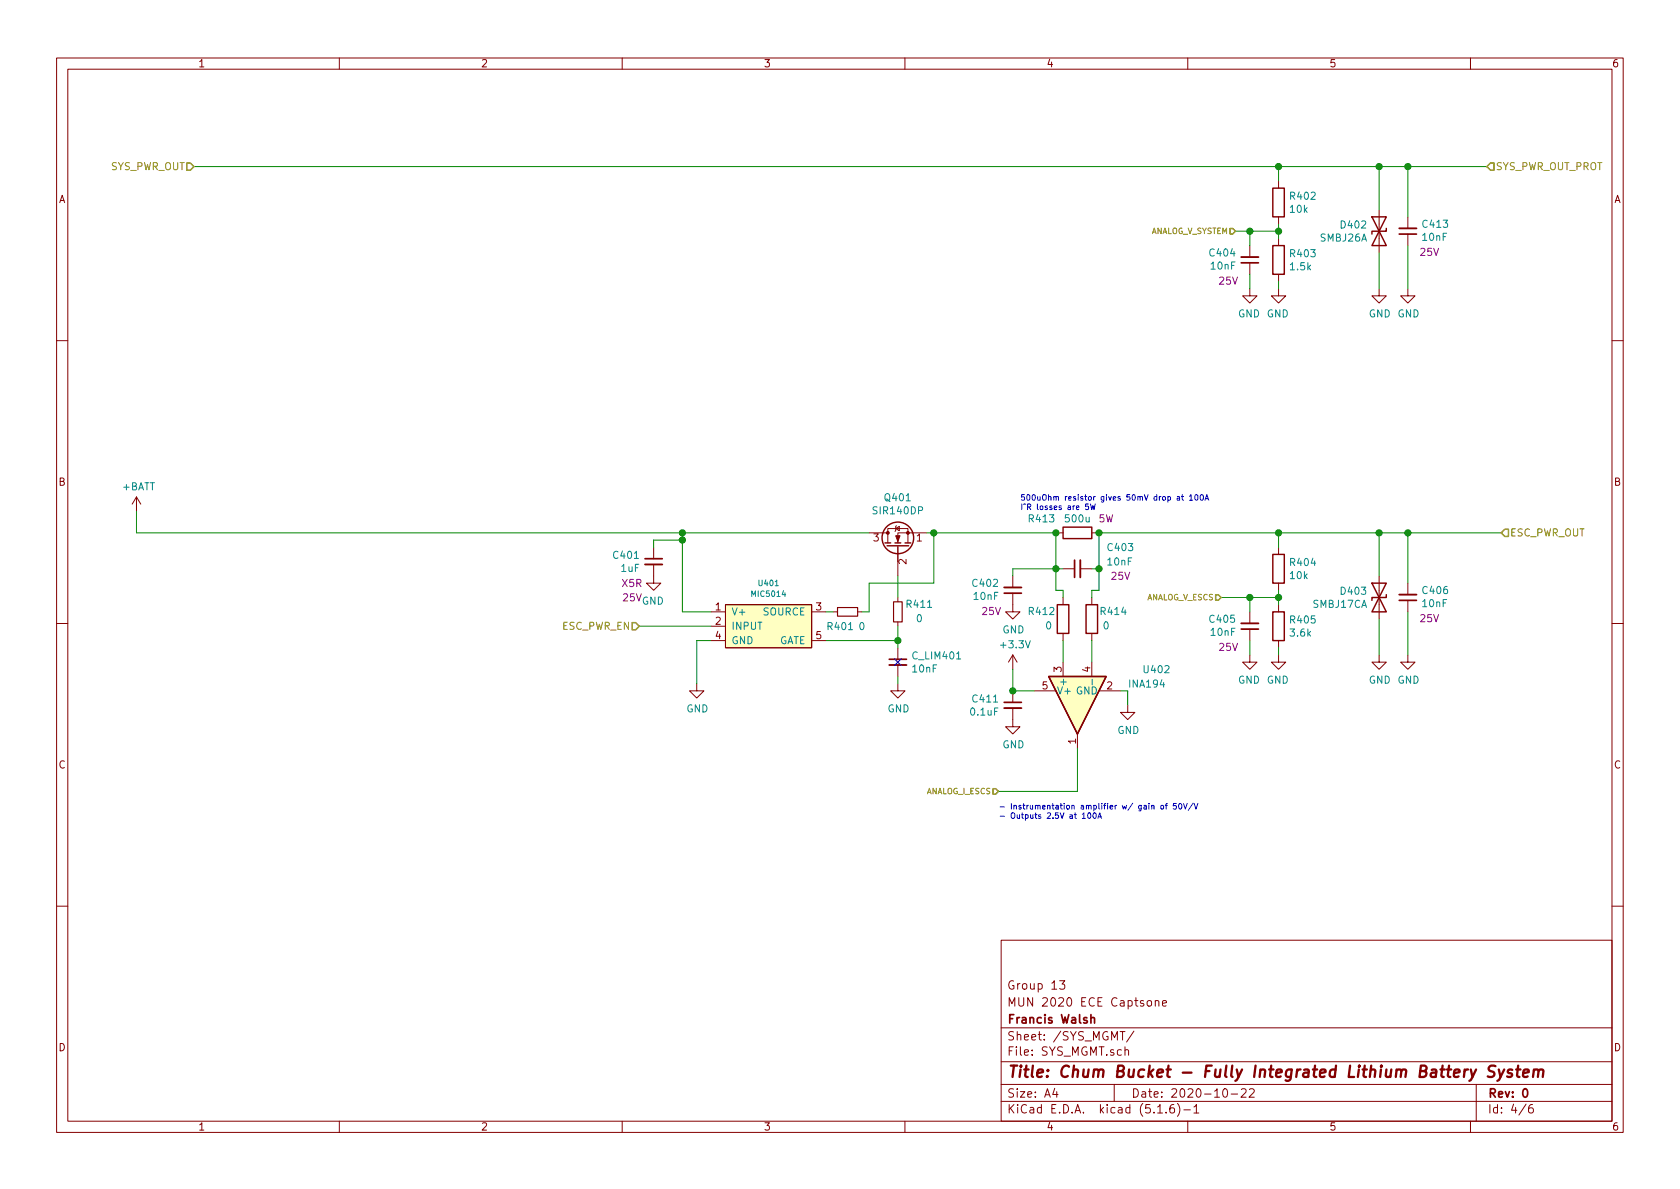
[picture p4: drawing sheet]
<svg xmlns="http://www.w3.org/2000/svg" width="297mm" height="210mm" viewBox="0 0 297 210" stroke-linecap="round" stroke-linejoin="round" font-family="sans-serif">
<g fill="none" stroke="#840000" stroke-width=".18">
<path d="M10 10.3h277v189.9h-277zM12 12.2h273v186.1h-273zM60 10.3v1.9M110 10.3v1.9M160 10.3v1.9M210 10.3v1.9M260 10.3v1.9M226.1 32v1.3M226.1 38.3v1.3M243.8 37.1v7.6M248.9 38.3v2.1M221 51v1.3h-1.3l1.3 1.3 1.2-1.3h-1.2"/>
<path d="M221 43.4v2.1M221 46.5v2M226.1 51v1.3h-1.3l1.3 1.3 1.2-1.3h-1.2M226.1 42.2v1.2M226.1 48.5v1.3M243.8 51v1.3h1.3l-1.3 1.3-1.2-1.3h1.2M248.9 51v1.3h1.3l-1.3 1.3-1.3-1.3h1.3M248.9 41.4v2M10 60.2h2M285 60.2h2M24.1 87.9l-.7 1.2M24.1 87.9v2.5"/>
<path d="M24.1 87.9l.8 1.2M115.6 99.8v3.3h-1.3l1.3 1.3 1.2-1.3h-1.2M115.6 96.8v2M153.7 94.2h3.3M157 96v-2.5h3.5v2.5M158.4 93.5l.6-.4v.7zM158.5 93l-.1 .1v.7l-.2 .2M158.7 96.5v5.3M163.8 94.2h-5.1v1.8M186.7 94.2h1.3M193 94.2h1.3M226.1 96.8v1.2"/>
<path d="M10 110.3h2M125.7 108.2h2.6M125.7 110.7h2.6M125.7 113.3h2.6M128.3 106.9h15.2v7.6h-15.2zM143.5 108.2h2.5M143.5 113.3h2.5M147.3 108.2h.8M151.6 108.2h.8M158.7 105.7v.7M158.7 110v.7M158.7 114.5v2.1"/>
<path d="M158.7 117.6v2M179.1 104.9v3.3h1.2l-1.2 1.3-1.3-1.3h1.3M179.1 101.8v2.1M179.1 115.8v2.6M179.1 115.8l-.8 1.3M179.1 115.8l.7 1.3M188 100.6h2M188 105.7v1.2M188 112v1.3M188 117.1v2.5M191 100.6h2M193 105.7v1.2"/>
<path d="M193 112v1.3M193 117.1v2.5M221 115.8v1.3h-1.3l1.3 1.3 1.2-1.3h-1.2M221 108.2v2M221 111.2v2.1M226.1 115.8v1.3h-1.3l1.3 1.3 1.2-1.3h-1.2M226.1 103.1v1.3M226.1 106.9v1.3M226.1 113.3v1.2M243.8 115.8v1.3h1.3l-1.3 1.3-1.2-1.3h1.2M243.8 101.8v7.7M248.9 115.8v1.3h1.3l-1.3 1.3-1.3-1.3h1.3"/>
<path d="M248.9 103.1v2.1M248.9 106.2v2M285 110.3h2M123.2 120.9v1.3h1.3l-1.3 1.2-1.3-1.2h1.3M158.7 120.9v1.3h1.3l-1.3 1.2-1.2-1.2h1.2M179.1 125.2v3.3h1.2l-1.2 1.3-1.3-1.3h1.3M179.1 122.2v2M182.9 122.2h3.8M190.5 129.8v2.5M194.3 122.2h3.8M199.4 124.7v1.3h1.3l-1.3 1.2-1.3-1.2h1.3M10 160.2h2"/>
<path d="M177 166.3h108v32h-108zM187.4 173.4h.9l-.5 .6 .4 .1v.7l-.2 .1-.6-.1M202.9 177.1l.2-.2 .5 .2v.7l-.3 .1-.4-.1zM204.3 177.1v-.1a.37 .37 0 0 1 .6 .1v.8M204.3 176.9v1M205.5 177.4l.7-.1v-.3l-.4-.1-.3 .2 .1 .7h.6M285 160.2h2M60 198.3v1.9M110 198.3v1.9M160 198.3v1.9M177 194.8h108M177 191.8h108"/>
<path d="M177 187.8h108M177 181.8h108M186.5 192.5l-.4 1h1M186.8 193v1M197 191.8v3M198 182.4h.9M198.5 182.4v1.5M198.9 185.7l.2-.1 .4 .1v.9M198.9 185.1v1.5M200.5 182.3l-1.3 2M204.7 196.8h.8M206.2 196.7v.1"/>
<path d="M207.5 195.3a.59 .59 0 0 0-.7 .7v.5l.2 .2 .4 .1 .2-.1 .1-.5-.2-.2-.4-.1-.3 .3M208.2 195.1a1.71 1.71 0 0 1 0 2.3M209.3 196.3h1.2M210 198.3v1.9M211.1 195.8l.4-.5v1.5M211.1 196.8h.9M216.3 192.7l.4-.2a.94 .94 0 0 1 0 1.5 .79 .79 0 0 1-.4-1.3zM217.7 193.5h1.1M219.5 192.7l.2-.2h.3l.3 .2v.3v.2l-.9 .8h.9M220.9 192.7l.2-.2h.4l.2 .2 .1 .3-1 1h1M260 198.3v1.9M261 191.8v6.5"/>
<path d="M269.8 195.2l-1.2 2M271 195.3a.62 .62 0 0 0-.7 .7v.7l.3 .1 .4-.1 .1-.5-.1-.2-.4-.1-.3 .3"/>
</g>
<path d="M219.5 46.5h3M247.4 41.4h3M114 98.8h3.1M190 99.1v3M157.2 116.6h3.1M177.5 104.9h3.1M219.5 111.2h3M247.4 106.2h3M177.5 124.2h3.1M192.9 179.4v1.5M192.9 180.1l.2-.2 .4 .1v.9M269.4 192.7l.2-.2a.8 .8 0 0 1 .5 .8 .8 .8 0 0 1-.5 .7l-.2-.1-.2-.4z" fill="none" stroke="#840000" stroke-width=".3"/>
<path d="M260 189.1l.3 1.3M261 189.1l-.9 1.8-.3 .2M264.4 188.5l-.3-.1-.7 .1a.47 .47 0 0 0-.2 .5 .47 .47 0 0 0 .3 .4l.4 .1a.48 .48 0 0 1 .3 .5 .48 .48 0 0 1-.4 .4l-.8-.1M265 189.1l.3 1.3M266 189.1l-.9 1.8-.4 .2M267.4 189.2h-.7l-.1 .3 .2 .3 .5 .1 .1 .3-.2 .1-.2 .1-.5-.1M268.1 189.1h.7M268.4 188.4l-.2 1.8 .1 .1 .4 .1M269.3 189.8l1-.2v-.4h-.8l-.2 1 .2 .2 .6-.1M271.2 189.3a.5 .5 0 0 1 .8 .1l-.1 1M271.2 189.1l-.2 1.3M272 189.4a.47 .47 0 0 1 .5-.3 .47 .47 0 0 1 .4 .3l-.1 1" fill="none" stroke="#840000" stroke-width=".41"/>
<path d="M219.5 45.5h3M247.4 40.4h3M114 99.8h3.1M191 99.1v3M157.2 117.6h3.1M177.5 103.9h3.1M219.5 110.2h3M247.4 105.2h3M177.5 125.2h3.1" fill="none" stroke="#840000" stroke-width=".33"/>
<path d="M148.1 107.4h3.5v1.6h-3.5zM158 106.4h1.5v3.6h-1.5z" fill="none" stroke="#840000" stroke-width=".2"/>
<g fill="none" stroke="#840000" stroke-width=".25">
<path d="M225 33.3h2.1v5h-2.1zM242.6 38.3h2.5l-2.5 5.1h2.5zM225 43.4h2.1v5.1h-2.1zM245.1 40.4v.5h-2.5v.5M156.5 96h1M156.8 96.5h3.9M158.2 96h1.1M160 96h1M188 93.2h5v2h-5zM225 98h2.1v5.1h-2.1zM185.4 119.6h10.2l-5.1 10.2zM186.9 106.9h2.1v5.1h-2.1z"/>
<path d="M192 106.9h2.1v5.1h-2.1zM225 108.2h2.1v5.1h-2.1zM242.6 103.1h2.5l-2.5 5.1h2.5zM245.1 105.2v.5h-2.5v.5"/>
<circle cx="158.7" cy="95.1" r="2.79"/>
</g>
<g fill="#ffffc2" stroke="#ffffc2" stroke-width=".18">
<path d="M128.3 106.9h15.2v7.6h-15.2z"/>
<path d="M185.4 119.6h10.2l-5.1 10.2z"/>
</g>
<path d="M193.1 120.1v1" fill="none" stroke="#008484" stroke-width=".18"/>
<g fill="#840000" stroke="#840000" stroke-width=".18">
<path d="M158.4 94.7h.7l-.4 1.1z"/>
<circle cx="160.5" cy="94.2" r=".25"/>
<circle cx="157" cy="94.2" r=".25"/>
</g>
<g fill="none" stroke="#008400" stroke-width=".18">
<path d="M34.3 29.5h228.6M226.1 29.5v2.5M226.1 39.6v2.6M243.8 29.5v7.6M248.9 29.5v8.8M218.4 40.9h7.7M221 40.9v2.5M221 48.5v2.5M226.1 49.8v1.2M243.8 44.7v6.3M248.9 43.4v7.6M24.1 90.4v3.8h129.6"/>
<path d="M120.6 94.2v14h5.1M120.6 95.5h-5v1.3M163.8 94.2h22.9v10.2h1.3v1.3M165.1 94.2v8.9h-11.4v5.1h-1.3M226.1 94.2v2.6M243.8 94.2v7.6M248.9 94.2v8.9M265.4 94.2h-71.1v10.2h-1.3v1.3M113 110.7h12.7M125.7 113.3h-2.5v7.6M146 108.2h1.3M146 113.3h12.7"/>
<path d="M158.7 101.8v3.9M158.7 110.7v3.8M158.7 119.6v1.3M179.1 118.4v3.8h3.8M188 100.6h-8.9v1.2M188 113.3v3.8M193 100.6h1.3M193 113.3v3.8M215.9 105.7h10.2M221 105.7v2.5M221 113.3v2.5M226.1 104.4v2.5"/>
<path d="M226.1 114.5v1.3M243.8 109.5v6.3M248.9 108.2v7.6M190.5 132.3v7.6h-14M198.1 122.2h1.3v2.5"/>
</g>
<path d="M33 28.8h.7l.6 .7-.6 .6h-.7zM263.5 28.8h.7v1.3h-.7l-.6-.6zM217.5 40.4h.5l.4 .5-.4 .5h-.5zM266.1 93.6h.6v1.3h-.6l-.7-.7zM111.8 110.1h.6l.6 .6-.6 .7h-.6zM214.9 105.2h.5l.5 .5-.5 .4h-.5zM175.6 139.5h.4l.5 .4-.5 .5h-.4z" fill="none" stroke="#848400" stroke-width=".25"/>
<g fill="none" stroke="#0000c2" stroke-width=".18">
<path d="M192.4 89.1h-.4l-.1 .5 .5-.1v.5l-.1 .1-.4-.1M192.8 89.1l.2 1 .2-.7 .2 .7 .2-1M208.2 87.9l.2-.1 .2 .1v.6M208.6 88l-.5 .2 .1 .3 .4-.1M208.9 87.8h.4M209 87.5v.8l.3 .2M210.3 87.8l.3-.3v1M210.3 88.5h.6M211.4 87.5h.1a.53 .53 0 0 1 .3 .5 .53 .53 0 0 1-.3 .5l-.2-.4zM212.3 87.5h.1a.48 .48 0 0 1 .4 .5 .48 .48 0 0 1-.5 .4l-.1-.3zM213.1 88.5l.3-1 .3 1M213.1 88.2h.5"/>
<path d="M191.4 144l.2-.3v1M191.4 144.7h.5M192.4 143.8l.1-.1a.53 .53 0 0 1 .4 .5 .53 .53 0 0 1-.4 .5l-.2-.4zM193.3 143.8l.2-.1a.53 .53 0 0 1 .3 .5 .53 .53 0 0 1-.3 .5l-.3-.4zM194.1 144.7l.3-1 .4 1M194.2 144.4h.5M203.6 142.5h.4v.6M203.6 142.4v.7M205.3 142.5h.4v.5h-.4zM206 142.4h.4M206.4 142.1l-.2 .1v.9M208 142.1h-.5l-.1 .4h.5l.1 .5-.2 .1-.4-.1"/>
<path d="M208.5 142.2l.1-.1a.48 .48 0 0 1 .4 .5 .48 .48 0 0 1-.5 .4l-.1-.3zM209.2 142.1l.4 1 .3-1M210.9 142l-.8 1.3M211.1 142.1l.4 1 .3-1"/>
</g>
<g fill="#008400" stroke="#008400" stroke-width=".25">
<circle cx="186.7" cy="94.2" r=".51"/>
<circle cx="226.1" cy="94.2" r=".51"/>
<circle cx="226.1" cy="29.5" r=".51"/>
<circle cx="226.1" cy="105.7" r=".51"/>
<circle cx="243.8" cy="94.2" r=".51"/>
<circle cx="226.1" cy="40.9" r=".51"/>
<circle cx="248.9" cy="94.2" r=".51"/>
<circle cx="221" cy="105.7" r=".51"/>
<circle cx="194.3" cy="94.2" r=".51"/>
<circle cx="194.3" cy="100.6" r=".51"/>
<circle cx="158.8" cy="113.3" r=".51"/>
<circle cx="221" cy="40.9" r=".51"/>
<circle cx="248.9" cy="29.5" r=".51"/>
<circle cx="243.8" cy="29.5" r=".51"/>
<circle cx="179.1" cy="122.2" r=".51"/>
<circle cx="120.7" cy="94.2" r=".51"/>
<circle cx="165.1" cy="94.2" r=".51"/>
<circle cx="120.7" cy="95.5" r=".51"/>
<circle cx="186.7" cy="100.6" r=".51"/>
</g>
<path d="M158.1 116.5l1.3 1.2M159.4 116.5l-1.3 1.2" fill="none" stroke="#000084" stroke-width=".18"/>
<text font-size="2.8" fill="#840000" x="178" y="190.5">Title: Chum Bucket - Fully Integrated Lithium Battery System</text>
<g font-size="2.1" fill="#840000">
<text x="178" y="178">MUN 2020 ECE Captsone</text>
<text x="178" y="175">Group 13</text>
<text x="178" y="184">Sheet: /SYS_MGMT/</text>
<text x="178" y="181">Francis Walsh</text>
<text x="178" y="186.7">File: SYS_MGMT.sch</text>
<text x="178" y="196.9">KiCad E.D.A. kicad (5.1.6)-1</text>
<text x="178" y="194.1">Size: A4</text>
<text x="200" y="194.1">Date: 2020-10-22</text>
<text x="263" y="194.1">Rev: 0</text>
<text x="263" y="196.9">Id: 4/6</text>
</g>
<g font-size="1.8" fill="#840000">
<text x="35" y="11.9">1</text>
<text x="85" y="11.9">2</text>
<text x="135" y="11.9">3</text>
<text x="185" y="11.9">4</text>
<text x="235" y="11.9">5</text>
<text x="285" y="11.9">6</text>
<text x="10.4" y="35.9">A</text>
<text x="285.4" y="35.9">A</text>
<text x="10.4" y="85.9">B</text>
<text x="285.4" y="85.9">B</text>
<text x="154.5" y="95.8">3</text>
<text x="162.1" y="95.8">1</text>
<text x="160.3" y="99.8" transform="rotate(-90 160.3 99.8)">2</text>
<text x="126.5" y="107.9">1</text>
<text x="144.3" y="107.9">3</text>
<text x="126.5" y="110.5">2</text>
<text x="126.5" y="113">4</text>
<text x="144.3" y="113">5</text>
<text x="187.7" y="118.8" transform="rotate(-90 187.7 118.8)">3</text>
<text x="192.8" y="118.8" transform="rotate(-90 192.8 118.8)">4</text>
<text x="184.3" y="121.9">5</text>
<text x="195.7" y="121.9">2</text>
<text x="190.2" y="131.5" transform="rotate(-90 190.2 131.5)">1</text>
<text x="10.4" y="135.9">C</text>
<text x="285.4" y="135.9">C</text>
<text x="10.4" y="185.9">D</text>
<text x="285.4" y="185.9">D</text>
<text x="35" y="199.9">1</text>
<text x="85" y="199.9">2</text>
<text x="135" y="199.9">3</text>
<text x="185" y="199.9">4</text>
<text x="235" y="199.9">5</text>
<text x="285" y="199.9">6</text>
</g>
<g font-size="1.8" fill="#848400">
<text x="19.4" y="30.1">SYS_PWR_OUT</text>
<text x="264.4" y="30.1">SYS_PWR_OUT_PROT</text>
<text x="267" y="94.9">ESC_PWR_OUT</text>
<text x="99.3" y="111.4">ESC_PWR_EN</text>
</g>
<g font-size="1.8" fill="#008484">
<text x="228.2" y="35.3">R402</text>
<text x="228.2" y="37.6">10k</text>
<text x="237.2" y="40.4">D402</text>
<text x="251.7" y="40.3">C413</text>
<text x="214" y="45.4">C404</text>
<text x="214.2" y="47.7">10nF</text>
<text x="228.2" y="47.8">1.5k</text>
<text x="228.2" y="45.5">R403</text>
<text x="233.5" y="42.7">SMBJ26A</text>
<text x="251.6" y="42.6">10nF</text>
<text x="218.9" y="56.1">GND GND</text>
<text x="242" y="56.1">GND GND</text>
<text x="21.6" y="86.7">+BATT</text>
<text x="156.6" y="88.6">Q401</text>
<text x="154.6" y="91">SIR140DP</text>
<text x="182" y="92.4">R413</text>
<text x="188.5" y="92.4">500u</text>
<text x="108.6" y="98.8">C401</text>
<text x="109.9" y="101.1">1uF</text>
<text x="195.9" y="100">10nF</text>
<text x="196" y="97.5">C403</text>
<text x="228.2" y="100.1">R404</text>
<text x="113.5" y="106.9">GND</text>
<text x="160.4" y="107.5">R411</text>
<text x="172.1" y="103.8">C402</text>
<text x="172.3" y="106.1">10nF</text>
<text x="228.2" y="102.4">10k</text>
<text x="232.2" y="107.5">SMBJ17CA</text>
<text x="237.2" y="105.2">D403</text>
<text x="251.6" y="107.4">10nF</text>
<text x="251.7" y="105">C406</text>
<text x="129.3" y="108.8">V+</text>
<text x="129.3" y="111.4">INPUT</text>
<text x="129.3" y="113.9">GND</text>
<text x="134.9" y="108.8">SOURCE</text>
<text x="137.6" y="113.9">GATE</text>
<text x="146.5" y="111.4">R401</text>
<text x="151.9" y="111.4">0</text>
<text x="162.1" y="110">0</text>
<text x="177.2" y="112">GND</text>
<text x="182" y="108.8">R412</text>
<text x="184.9" y="111.3">0</text>
<text x="194.7" y="108.8">R414</text>
<text x="195.1" y="111.3">0</text>
<text x="214" y="110.1">C405</text>
<text x="214.2" y="112.4">10nF</text>
<text x="228.2" y="112.6">3.6k</text>
<text x="228.2" y="110.3">R405</text>
<text x="161.4" y="118.9">10nF</text>
<text x="161.5" y="116.6">C_LIM401</text>
<text x="177.1" y="114.6">+3.3V</text>
<text x="202.4" y="119">U402</text>
<text x="121.4" y="126">GND</text>
<text x="156.9" y="126">GND</text>
<text x="172.1" y="124.2">C411</text>
<text x="186.8" y="122.8">V+ GND</text>
<text x="188.6" y="120.8" transform="rotate(-90 188.6 120.8)">+</text>
<text x="199.8" y="121.6">INA194</text>
<text x="218.9" y="120.9">GND GND</text>
<text x="242" y="120.9">GND GND</text>
<text x="171.7" y="126.5">0.1uF</text>
<text x="197.6" y="129.8">GND</text>
<text x="177.2" y="132.3">GND</text>
</g>
<g font-size="1.8" fill="#840084">
<text x="251.2" y="45.3">25V</text>
<text x="215.6" y="50.3">25V</text>
<text x="194.3" y="92.4">5W</text>
<text x="110" y="103.8">X5R</text>
<text x="110.2" y="106.3">25V</text>
<text x="196.5" y="102.5">25V</text>
<text x="173.7" y="108.8">25V</text>
<text x="251.2" y="110">25V</text>
<text x="215.6" y="115.1">25V</text>
</g>
<g font-size="1.4" fill="#848400">
<text x="203.1" y="41.4">ANALOG_V_SYSTEM</text>
<text x="202.5" y="106.1">ANALOG_V_ESCS</text>
<text x="163.6" y="140.4">ANALOG_I_ESCS</text>
</g>
<g font-size="1.4" fill="#0000c2">
<text x="180.3" y="88.5">500uOhm resistor gives 50mV drop at 100A</text>
<text x="180.3" y="90.2">I^R losses are 5W</text>
<text x="176.5" y="143.1">- Instrumentation amplifier w/ gain of 50V/V</text>
<text x="176.5" y="144.8">- Outputs 2.5V at 100A</text>
</g>
<g font-size="1.4" fill="#008484">
<text x="133.1" y="105.5">MIC5014</text>
<text x="134.2" y="103.6">U401</text>
</g>
</svg>
